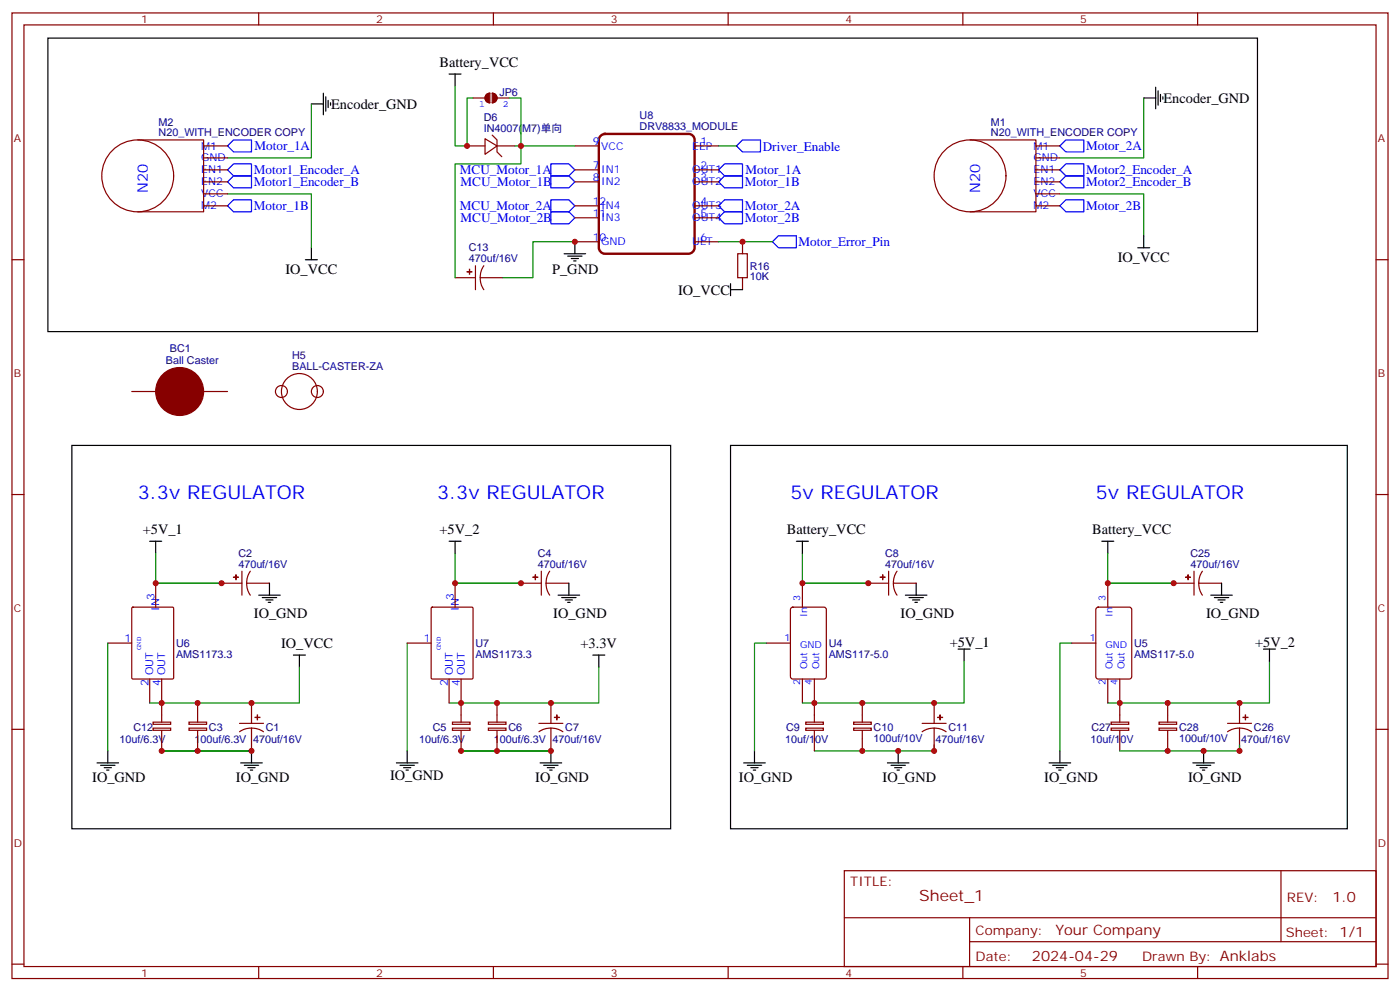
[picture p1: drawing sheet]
<svg xmlns="http://www.w3.org/2000/svg" width="412mm" height="292mm" viewBox="0 0 412 292" stroke-linecap="round" stroke-linejoin="round" font-family="sans-serif">
<g fill="none" stroke="#870000" stroke-width=".35">
<path d="M3.5 3.8h405.4v284.3h-405.4zM7.1 7.3h398.2v277.3h-398.2zM76.2 3.8v3.5M145.3 3.8v3.5M214.5 3.8v3.5M283.6 3.8v3.5M352.8 3.8v3.5M139.3 28.9h3.6M143.5 27.7l.8-.3v2.9a1.41 1.41 0 0 1-1.4-1 1.41 1.41 0 0 1 .6-1.6zM145 39.8l1.4 1.4v3.5l1.4 1.4M145 27.4a1.41 1.41 0 0 1 1.4 1.5 1.41 1.41 0 0 1-1.4 1.4zM146.4 28.9h3.5"/>
<path d="M40.6 41.2h19.4v21.2h-19.4M60 43h7M60 50h7M60 53.6h7M60 46.5h7M60 57.1h7M137.6 43h5.3M142.9 40.9l3.5 2.1-3.5 2.4zM146.4 43h5.3M169.3 43h7.1M169.3 50h7.1M169.3 53.6h7.1"/>
<path d="M204.6 43h7.1M204.6 50h7.1M204.6 53.6h7.1M285.8 41.2h19.4v21.2h-19.4M305.2 43h7M305.2 50h7M305.2 53.6h7M305.2 46.5h7M305.2 57.1h7M3.5 76.5h3.6M60 60.6h7M140.1 78.2v7.1"/>
<path d="M142.5 78.2l-.8 1.7-.2 1.9M169.3 60.6h7.1M169.3 64.1h7.1M169.3 71.2h7.1M204.6 60.6h7.1M204.6 64.1h7.1M204.6 71.2h7.1M217.3 74.7h2.8v7.1h-2.8zM218.7 71.2v3.5M305.2 60.6h7M405.3 76.5h3.6M134.1 81.8h6"/>
<path d="M141.5 81.8l.2 1.8 .8 1.7M141.5 81.8h6.7M218.7 81.8v3.5M38.8 115.3h7.1M60 115.3h7M3.5 145.6h3.6M405.3 145.6h3.6M38.9 179l.3-.2h11.6l.3 .2 .1 20.6-.2 .3-11.8 .1-.3-.2zM45.9 171.7v7.1M65.3 171.7h6M71.3 168.2v7.1M72.7 171.7l.2 1.9 .8 1.7"/>
<path d="M72.7 171.7h6.7M73.7 168.2l-.8 1.7-.2 1.8M127.1 179l.3-.2h11.6l.3 .2v20.6l-.1 .3-11.8 .1-.4-.2zM134.1 171.7v7.1M153.5 171.7h6M159.5 168.2v7.1M160.9 171.7l.2 1.9 .8 1.7M160.9 171.7h6.7M161.9 168.2l-.8 1.7-.2 1.8M233.1 179l.4-.2h9.2l.7 .4v20l-.4 .7-9.5 .1-.6-.5-.1-20zM236.4 171.7v7.1M255.8 171.7h6"/>
<path d="M261.8 168.2v7.1M263.2 171.7l.2 1.9 .8 1.7M263.2 171.7h6.7M264.2 168.2l-.8 1.7-.2 1.8M323 179l.5-.2h9.2l.6 .4 .1 20-.5 .7-9.4 .1-.7-.5v-20zM326.3 171.7v7.1M345.7 171.7h6M351.7 168.2v7.1M353.1 171.7l.3 1.9 .8 1.7M353.1 171.7h6.7M354.2 168.2l-.8 1.7-.3 1.8M31.7 189.4h7.1"/>
<path d="M44.1 200v7M47.6 200v12.7M119.9 189.4h7.1M132.3 200v7M135.8 200v12.7M225.8 189.4h7M236.4 200v7M239.9 200v12.7M315.7 189.4h7.1M326.3 200v7M329.8 200v12.7M3.5 214.8h3.6"/>
<path d="M45.1 214.4h5.2v.7h-5.2zM45.1 212.7h5.2v.6h-5.2zM47.6 215.1v6M55.7 214.4h5.2v.7h-5.2zM55.7 212.7h5.2v.6h-5.2zM58.2 207v5.7M58.2 215.1v6M70.6 213h7M74.1 214.4l-1.9 .3-1.6 .8M74.1 214.4l1.8 .3 1.7 .8M74.1 207v6M74.1 214.4v6.7"/>
<path d="M133.3 214.4h5.2v.7h-5.2zM133.3 212.7h5.2v.6h-5.2zM135.8 215.1v6M143.9 214.4h5.1v.7h-5.1zM143.9 212.7h5.1v.6h-5.1zM146.4 207v5.7M146.4 215.1v6M158.7 213h7.1M162.3 214.4l-1.9 .3-1.7 .8M162.3 214.4l1.8 .3 1.7 .8M162.3 207v6M162.3 214.4v6.7"/>
<path d="M237.3 214.4h5.2v.7h-5.2zM237.3 212.7h5.2v.6h-5.2zM239.9 215.1v6M251.5 214.4h5.1v.7h-5.1zM251.5 212.7h5.1v.6h-5.1zM254 207v5.7M254 215.1v6M271.6 213h7.1M275.2 214.4l-1.9 .3-1.7 .8M275.2 214.4l1.8 .3 1.7 .8M275.2 207v6M275.2 214.4v6.7"/>
<path d="M327.3 214.4h5.2v.7h-5.2zM327.3 212.7h5.2v.6h-5.2zM329.8 215.1v6M341.4 214.4h5.2v.7h-5.2zM341.4 212.7h5.2v.6h-5.2zM344 207v5.7M344 215.1v6M361.6 213h7.1M365.1 214.4l-1.8 .3-1.7 .8M365.1 214.4l1.9 .3 1.7 .8M365.1 207v6M365.1 214.4v6.7"/>
<path d="M405.3 214.8h3.6M248.7 256.4h156.6v28.2h-156.6zM377.3 256.4v20.9M248.7 270.2h156.5M285.6 277.3h119.6M285.6 270.2v14.2M3.5 283.9h3.6M76.2 284.6v3.5M145.3 284.6v3.5M214.5 284.6v3.5M283.6 284.6v3.5M352.8 284.6v3.5"/>
<path d="M405.3 283.9h3.6"/>
<circle cx="40.6" cy="51.8" r="10.6"/>
<circle cx="285.7" cy="51.8" r="10.6"/>
<circle cx="82.9" cy="115.3" r="1.76"/>
<circle cx="88.2" cy="115.3" r="5.3"/>
<circle cx="93.5" cy="115.3" r="1.76"/>
</g>
<g fill="none" stroke="#00f" stroke-width=".35">
<path d="M67 43l1.8-1.8h5.3v3.5h-5.3zM67 53.6l1.8-1.8h5.3v3.5h-5.3zM67 50l1.8-1.7h5.3v3.5h-5.3zM162.3 48.3h5.3l1.7 1.7-1.7 1.8h-5.3zM162.3 51.8h5.3l1.7 1.8-1.7 1.7h-5.3zM162.3 58.8h5.3l1.7 1.8-1.7 1.8h-5.3zM211.7 50l1.7-1.7h5.3v3.5h-5.3zM211.7 53.6l1.7-1.8h5.3v3.5h-5.3zM217 43l1.7-1.8h5.3v3.5h-5.3zM312.2 53.6l1.8-1.8h5.3v3.5h-5.3zM314 48.3h5.3v3.5h-5.3l-1.8-1.8zM314 58.8h5.3v3.6h-5.3l-1.8-1.8z"/>
<path d="M314 41.2h5.3v3.5h-5.3l-1.8-1.7zM67 60.6l1.8-1.8h5.3v3.6h-5.3zM162.3 62.4h5.3l1.7 1.7-1.7 1.8h-5.3zM211.7 60.6l1.7-1.8h5.3v3.6h-5.3zM211.7 64.1l1.7-1.7h5.3v3.5h-5.3zM227.5 71.2l1.8-1.8h5.3v3.6h-5.3z"/>
</g>
<g fill="none" stroke="#000" stroke-width=".35">
<path d="M14.1 11.2h356.3v86.4h-356.3zM91.7 30.6h3.5M95.2 27.4v6.4M96 28.5v4.2M96.7 29.6v2.1M97.4 30.3v.7M132.3 21.8h3.5M134.1 21.8v3.5M336.9 28.9h3.5M340.4 25.7v6.3M341.1 26.7v4.3M341.8 27.8v2.1"/>
<path d="M342.5 28.5v.7M90 76.5h3.5M91.7 73v3.5M166.2 74.7h6.3M167.2 75.4h4.2M168.3 76.1h2.1M169 76.8h.7M169.3 71.2v3.5M335.1 73h3.6M336.9 69.4v3.6M215.2 85.3h3.5M215.2 83.5v3.6"/>
<path d="M21.2 131.2h176.4v112.9h-176.4zM215.2 131.2h181.7v112.9h-181.7zM44.1 159.4h3.5M45.9 159.4v3.5M132.3 159.4h3.5M134.1 159.4v3.5M234.6 159.4h3.5M236.4 159.4v3.5M324.6 159.4h3.5M326.3 159.4v3.5M76.2 175.3h6.3M77.3 176h4.2"/>
<path d="M78.3 176.7h2.1M79 177.4h.7M79.4 171.7v3.6M164.4 175.3h6.3M165.5 176h4.2M166.5 176.7h2.1M167.2 177.4h.7M167.6 171.7v3.6M266.7 175.3h6.3M267.8 176h4.2M268.8 176.7h2.1M269.5 177.4h.7"/>
<path d="M269.9 171.7v3.6M356.7 175.3h6.3M357.7 176h4.2M358.8 176.7h2.1M359.5 177.4h.7M359.8 171.7v3.6M86.4 192.9h3.6M88.2 192.9v3.5M174.6 192.9h3.6M176.4 192.9v3.5M282.2 191.1h3.6M284 191.1v3.6"/>
<path d="M372.2 191.1h3.5M373.9 191.1v3.6M28.6 224.6h6.3M29.6 225.4h4.3M30.7 226.1h2.1M31.4 226.8h.7M31.7 221.1v3.5M70.9 224.6h6.4M72 225.4h4.2M73 226.1h2.1M73.7 226.8h.7M74.1 221.1v3.5"/>
<path d="M116.8 224.6h6.3M117.8 225.4h4.3M118.9 226.1h2.1M119.6 226.8h.7M119.9 221.1v3.5M159.1 224.6h6.4M160.2 225.4h4.2M161.2 226.1h2.1M161.9 226.8h.7M162.3 221.1v3.5M219.1 224.6h6.3M220.1 225.4h4.3"/>
<path d="M221.2 226.1h2.1M221.9 226.8h.7M222.2 221.1v3.5M261.4 224.6h6.4M262.5 225.4h4.2M263.5 226.1h2.1M264.2 226.8h.7M264.6 221.1v3.5M309 224.6h6.4M310.1 225.4h4.2M311.1 226.1h2.2M311.9 226.8h.7"/>
<path d="M312.2 221.1v3.5M351.4 224.6h6.3M352.4 225.4h4.3M353.5 226.1h2.1M354.2 226.8h.7M354.5 221.1v3.5"/>
</g>
<g fill="none" stroke="#008700" stroke-width=".35">
<path d="M91.7 30.6v15.9h-24.7M134.1 25.3v17.7h3.5v-14.1h1.7M149.9 28.9h3.6v19.4h-19.4v33.5M336.9 28.9v17.6h-24.7M67 57.1h24.7v15.9M151.7 43h17.6M211.7 43h5.3M312.2 57.1h24.7v12.3M169.3 71.2h-12.3v10.6h-8.8M211.7 71.2h15.8M45.9 162.9v8.8h19.4h-19.4M134.1 162.9v8.8h19.4h-19.4"/>
<path d="M236.4 162.9v8.8h19.4h-19.4M326.3 162.9v8.8h19.4h-19.4M31.7 189.4v31.7M88.2 196.4v10.6h-44.1M119.9 189.4v31.7M176.4 196.4v10.6h-44.1M225.8 189.4h-3.6v31.7M284 194.7v12.3h-47.6M315.7 189.4h-3.5v31.7M373.9 194.7v12.3h-47.6M275.2 219.4v1.7h-35.3M365.1 219.4v1.7h-35.3"/>
<path d="M47.6 221.1h26.5M135.8 221.1h26.5"/>
</g>
<g fill="#870000" stroke="#870000" stroke-width=".35">
<path d="M276.2 211.2l1.4 .1z"/>
<path d="M276.9 210.5v1.4z"/>
<path d="M260 169.3v1.4z"/>
<path d="M259.3 170h1.4z"/>
<path d="M157.7 169.3v1.4z"/>
<path d="M157 170h1.4z"/>
<path d="M163.3 211.2l1.4 .1z"/>
<path d="M164 210.5v1.4z"/>
<path d="M75.1 211.2l1.5 .1z"/>
<path d="M75.8 210.5v1.4z"/>
<path d="M69.5 169.3v1.4z"/>
<path d="M68.8 170h1.4z"/>
<path d="M350 169.3v1.4z"/>
<path d="M349.2 170h1.5z"/>
<path d="M366.2 211.2l1.4 .1z"/>
<path d="M366.9 210.5v1.4z"/>
<path d="M143.5 27.7l.8-.3v2.9a1.41 1.41 0 0 1-1.4-1 1.41 1.41 0 0 1 .6-1.6z"/>
<path d="M145 27.4a1.41 1.41 0 0 1 1.4 1.5 1.41 1.41 0 0 1-1.4 1.4z"/>
<path d="M138.3 79.3v1.4z"/>
<path d="M137.6 80h1.4z"/>
<circle cx="52.9" cy="115.3" r="7.1"/>
</g>
<path d="M177 40l1.2-.6h24.6a1.76 1.76 0 0 1 1.8 1.8v31.8a1.89 1.89 0 0 1-1.8 1.7h-24.6a1.89 1.89 0 0 1-1.8-1.7v-31.8z" fill="none" stroke="#870000" stroke-width=".71"/>
<g fill="#c00">
<circle cx="264.6" cy="221.1" r=".88"/>
<circle cx="254" cy="221.1" r=".88"/>
<circle cx="254" cy="207" r=".88"/>
<circle cx="275.2" cy="221.1" r=".88"/>
<circle cx="275.2" cy="207" r=".88"/>
<circle cx="135.8" cy="221.1" r=".88"/>
<circle cx="146.4" cy="221.1" r=".88"/>
<circle cx="162.3" cy="221.1" r=".88"/>
<circle cx="239.9" cy="207" r=".88"/>
<circle cx="236.4" cy="171.7" r=".88"/>
<circle cx="255.8" cy="171.7" r=".88"/>
<circle cx="153.5" cy="171.7" r=".88"/>
<circle cx="45.9" cy="171.7" r=".88"/>
<circle cx="47.6" cy="207" r=".88"/>
<circle cx="65.3" cy="171.7" r=".88"/>
<circle cx="74.1" cy="221.1" r=".88"/>
<circle cx="58.2" cy="221.1" r=".88"/>
<circle cx="47.6" cy="221.1" r=".88"/>
<circle cx="74.1" cy="207" r=".88"/>
<circle cx="58.2" cy="207" r=".88"/>
<circle cx="345.7" cy="171.7" r=".88"/>
<circle cx="326.3" cy="171.7" r=".88"/>
<circle cx="329.8" cy="207" r=".88"/>
<circle cx="365.1" cy="207" r=".88"/>
<circle cx="365.1" cy="221.1" r=".88"/>
<circle cx="344" cy="207" r=".88"/>
<circle cx="344" cy="221.1" r=".88"/>
<circle cx="354.5" cy="221.1" r=".88"/>
<circle cx="162.3" cy="207" r=".88"/>
<circle cx="146.4" cy="207" r=".88"/>
<circle cx="135.8" cy="207" r=".88"/>
<circle cx="134.1" cy="171.7" r=".88"/>
<circle cx="218.7" cy="71.2" r=".88"/>
<circle cx="137.6" cy="43" r=".88"/>
<circle cx="153.5" cy="43" r=".88"/>
<circle cx="169.3" cy="71.2" r=".88"/>
</g>
<g font-size="5.6" fill="#00f">
<text x="40.6" y="147">3.3v REGULATOR</text>
<text x="128.8" y="147">3.3v REGULATOR</text>
<text x="232.8" y="147">5v REGULATOR</text>
<text x="322.8" y="147">5v REGULATOR</text>
</g>
<text font-size="4.6" fill="#800" x="270.8" y="265.4">Sheet_1</text>
<g font-size="4.2">
<text x="129.5" y="19.7">Battery_VCC</text>
<text x="97.5" y="32">Encoder_GND</text>
<text x="342.7" y="30.3">Encoder_GND</text>
<text x="329.3" y="77">IO_VCC</text>
<text x="84.1" y="80.5">IO_VCC</text>
<text x="162.6" y="80.8">P_GND</text>
<text x="199.7" y="86.7">IO_VCC</text>
<text x="42.1" y="157.3">+5V_1</text>
<text x="129.5" y="157.3">+5V_2</text>
<text x="231.8" y="157.3">Battery_VCC</text>
<text x="321.7" y="157.3">Battery_VCC</text>
<text x="74.8" y="181.9">IO_GND</text>
<text x="163" y="181.9">IO_GND</text>
<text x="265.3" y="181.9">IO_GND</text>
<text x="355.3" y="181.9">IO_GND</text>
<text x="82.8" y="190.9">IO_VCC</text>
<text x="171" y="190.9">+3.3V</text>
<text x="279.8" y="190.4">+5V_1</text>
<text x="369.7" y="190.4">+5V_2</text>
<text x="27.2" y="230.3">IO_GND</text>
<text x="69.5" y="230.3">IO_GND</text>
<text x="114.9" y="229.6">IO_GND</text>
<text x="157.7" y="230.3">IO_GND</text>
<text x="217.7" y="230.3">IO_GND</text>
<text x="260" y="230.3">IO_GND</text>
<text x="307.6" y="230.3">IO_GND</text>
<text x="350" y="230.3">IO_GND</text>
</g>
<g font-size="4.2" fill="#00f">
<text x="43.5" y="56.8" transform="rotate(-90 43.5 56.8)">N20</text>
<text x="288.7" y="56.8" transform="rotate(-90 288.7 56.8)">N20</text>
</g>
<g font-size="4.2" fill="#800">
<text x="392.5" y="265.7">1.0</text>
<text x="310.9" y="275.2">Your Company</text>
<text x="304" y="283">2024-04-29</text>
</g>
<g font-size="3.9" fill="#00f">
<text x="75" y="44.3">Motor_1A</text>
<text x="224.7" y="44.3">Driver_Enable</text>
<text x="320" y="44.3">Motor_2A</text>
<text x="74.8" y="51.4">Motor1_Encoder_A</text>
<text x="135.5" y="51.3">MCU_Motor_1A</text>
<text x="219.6" y="51.3">Motor_1A</text>
<text x="320" y="51.3">Motor2_Encoder_A</text>
<text x="74.8" y="54.9">Motor1_Encoder_B</text>
<text x="135.7" y="54.8">MCU_Motor_1B</text>
<text x="219.4" y="54.9">Motor_1B</text>
<text x="320" y="54.9">Motor2_Encoder_B</text>
<text x="74.8" y="61.9">Motor_1B</text>
<text x="135.5" y="61.9">MCU_Motor_2A</text>
<text x="135.7" y="65.4">MCU_Motor_2B</text>
<text x="219.4" y="62">Motor_2A</text>
<text x="219.4" y="65.5">Motor_2B</text>
<text x="320" y="61.9">Motor_2B</text>
<text x="235.2" y="72.6">Motor_Error_Pin</text>
</g>
<g font-size="3.9" fill="#800">
<text x="250.5" y="261">TITLE:</text>
<text x="379.1" y="265.7">REV:</text>
<text x="287.4" y="275.2">Company:</text>
<text x="378.7" y="275.8">Sheet: 1/1</text>
<text x="287.4" y="282.9">Date:</text>
<text x="336.4" y="282.9">Drawn By: Anklabs</text>
</g>
<g font-size="3.2" fill="#800">
<text x="41.6" y="6.8">1</text>
<text x="110.8" y="6.8">2</text>
<text x="179.9" y="6.8">3</text>
<text x="249.1" y="6.8">4</text>
<text x="318.2" y="6.8">5</text>
<text x="4.1" y="41.9">A</text>
<text x="405.9" y="41.9">A</text>
<text x="4.1" y="111.1">B</text>
<text x="405.9" y="111.1">B</text>
<text x="4.1" y="180.2">C</text>
<text x="405.9" y="180.2">C</text>
<text x="4.1" y="249.3">D</text>
<text x="405.9" y="249.3">D</text>
<text x="41.6" y="287.6">1</text>
<text x="110.8" y="287.6">2</text>
<text x="179.9" y="287.6">3</text>
<text x="249.1" y="287.6">4</text>
<text x="318.2" y="287.6">5</text>
</g>
<g font-size="3.2" fill="#000080">
<text x="147.1" y="28.2">JP6</text>
<text x="142.5" y="35.6">D6</text>
<text x="188.4" y="35.2">U8</text>
<text x="46.7" y="40.1">N20_WITH_ENCODER COPY</text>
<text x="46.7" y="37">M2</text>
<text x="142.5" y="38.7">IN4007(M7)单向</text>
<text x="188.4" y="38.3">DRV8833_MODULE</text>
<text x="291.9" y="40.1">N20_WITH_ENCODER COPY</text>
<text x="291.9" y="37">M1</text>
<text x="138.1" y="77.2">470uf/16V</text>
<text x="138.1" y="74">C13</text>
<text x="220.8" y="82.6">10K</text>
<text x="220.8" y="79.4">R16</text>
<text x="48.9" y="107.2">Ball Caster</text>
<text x="50.1" y="103.5">BC1</text>
<text x="86.1" y="105.8">H5</text>
<text x="86.1" y="108.9">BALL-CASTER-ZA</text>
<text x="70.2" y="167.1">470uf/16V</text>
<text x="70.2" y="164">C2</text>
<text x="158.4" y="167.1">470uf/16V</text>
<text x="158.4" y="164">C4</text>
<text x="260.7" y="167.1">470uf/16V</text>
<text x="260.7" y="164">C8</text>
<text x="350.7" y="167.1">470uf/16V</text>
<text x="350.7" y="164">C25</text>
<text x="51.9" y="190.5">U6</text>
<text x="140.1" y="190.5">U7</text>
<text x="244.1" y="190.6">U4</text>
<text x="334.1" y="190.6">U5</text>
<text x="51.9" y="193.7">AMS1173.3</text>
<text x="140.1" y="193.7">AMS1173.3</text>
<text x="244.1" y="193.7">AMS117-5.0</text>
<text x="334.1" y="193.7">AMS117-5.0</text>
<text x="39.3" y="215.2">C12</text>
<text x="61.6" y="215.2">C3</text>
<text x="78.3" y="215.2">C1</text>
<text x="127.5" y="215.2">C5</text>
<text x="149.8" y="215.2">C6</text>
<text x="166.5" y="215.2">C7</text>
<text x="231.6" y="215.2">C9</text>
<text x="257.4" y="215.2">C10</text>
<text x="279.4" y="215.2">C11</text>
<text x="321.5" y="215.2">C27</text>
<text x="347.3" y="215.2">C28</text>
<text x="369.4" y="215.2">C26</text>
<text x="35.2" y="218.7">10uf/6.3V</text>
<text x="57.3" y="218.7">100uf/6.3V</text>
<text x="74.5" y="218.8">470uf/16V</text>
<text x="123.4" y="218.7">10uf/6.3V</text>
<text x="145.5" y="218.7">100uf/6.3V</text>
<text x="162.7" y="218.8">470uf/16V</text>
<text x="231.3" y="218.7">10uf/10V</text>
<text x="257.4" y="218.4">100uf/10V</text>
<text x="275.6" y="218.8">470uf/16V</text>
<text x="321.2" y="218.7">10uf/10V</text>
<text x="347.3" y="218.4">100uf/10V</text>
<text x="365.6" y="218.8">470uf/16V</text>
</g>
<g font-size="3.2" fill="#00f">
<text x="59.3" y="44">M1</text>
<text x="59.3" y="47.6">GND</text>
<text x="174.6" y="42.6">9</text>
<text x="177.1" y="44">VCC</text>
<text x="203.9" y="44">EEP</text>
<text x="206.4" y="42.6">1</text>
<text x="304.4" y="44">M1</text>
<text x="304.4" y="47.6">GND</text>
<text x="59.3" y="51.1">EN1</text>
<text x="174.6" y="49.7">7</text>
<text x="174.6" y="53.2">8</text>
<text x="177.1" y="51.1">IN1</text>
<text x="203.9" y="51.1">OUT1</text>
<text x="206.4" y="49.7">2</text>
<text x="206.4" y="53.2">3</text>
<text x="304.4" y="51.1">EN1</text>
<text x="59.3" y="54.6">EN2</text>
<text x="59.3" y="58.1">VCC</text>
<text x="177.1" y="54.6">IN2</text>
<text x="203.9" y="54.6">OUT2</text>
<text x="304.4" y="54.6">EN2</text>
<text x="304.4" y="58.1">VCC</text>
<text x="59.3" y="61.7">M2</text>
<text x="174.6" y="63.8">11</text>
<text x="174.6" y="60.3">12</text>
<text x="177.1" y="65.2">IN3</text>
<text x="177.1" y="61.7">IN4</text>
<text x="203.9" y="61.7">OUT3</text>
<text x="203.9" y="65.2">OUT4</text>
<text x="206.4" y="60.3">4</text>
<text x="206.4" y="63.8">5</text>
<text x="304.4" y="61.7">M2</text>
<text x="174.6" y="70.8">10</text>
<text x="206.4" y="70.8">6</text>
<text x="177.1" y="72.2">GND</text>
<text x="203.9" y="72.2">ULT</text>
<text x="45.5" y="176.7" transform="rotate(-90 45.5 176.7)">3</text>
<text x="46.9" y="179.8" transform="rotate(-90 46.9 179.8)">IN</text>
<text x="133.7" y="176.7" transform="rotate(-90 133.7 176.7)">3</text>
<text x="135.1" y="179.8" transform="rotate(-90 135.1 179.8)">IN</text>
<text x="36.7" y="189">1</text>
<text x="124.9" y="189">1</text>
<text x="43.7" y="202.1" transform="rotate(-90 43.7 202.1)">2</text>
<text x="45.2" y="198.9" transform="rotate(-90 45.2 198.9)">OUT</text>
<text x="47.3" y="202.1" transform="rotate(-90 47.3 202.1)">4</text>
<text x="48.7" y="198.9" transform="rotate(-90 48.7 198.9)">OUT</text>
<text x="131.9" y="202.1" transform="rotate(-90 131.9 202.1)">2</text>
<text x="133.3" y="198.9" transform="rotate(-90 133.3 198.9)">OUT</text>
<text x="135.5" y="202.1" transform="rotate(-90 135.5 202.1)">4</text>
<text x="136.9" y="198.9" transform="rotate(-90 136.9 198.9)">OUT</text>
</g>
<g font-size="2.8" fill="#00f">
<text x="141.1" y="31.5">1</text>
<text x="148.2" y="31.5">2</text>
<text x="235.7" y="177" transform="rotate(-90 235.7 177)">3</text>
<text x="325.6" y="177" transform="rotate(-90 325.6 177)">3</text>
<text x="237.8" y="181.6" transform="rotate(-90 237.8 181.6)">In</text>
<text x="327.7" y="181.6" transform="rotate(-90 327.7 181.6)">In</text>
<text x="231.1" y="188.7">1</text>
<text x="235.7" y="190.8">GND</text>
<text x="321" y="188.7">1</text>
<text x="325.6" y="190.8">GND</text>
<text x="237.8" y="197.1" transform="rotate(-90 237.8 197.1)">Out</text>
<text x="241.3" y="197.1" transform="rotate(-90 241.3 197.1)">Out</text>
<text x="327.7" y="197.1" transform="rotate(-90 327.7 197.1)">Out</text>
<text x="331.3" y="197.1" transform="rotate(-90 331.3 197.1)">Out</text>
<text x="235.7" y="201.7" transform="rotate(-90 235.7 201.7)">2</text>
<text x="239.2" y="201.7" transform="rotate(-90 239.2 201.7)">4</text>
<text x="325.6" y="201.7" transform="rotate(-90 325.6 201.7)">2</text>
<text x="329.1" y="201.7" transform="rotate(-90 329.1 201.7)">4</text>
</g>
<g font-size="1.8" fill="#00f">
<text x="41.6" y="191.4" transform="rotate(-90 41.6 191.4)">GND</text>
<text x="129.8" y="191.4" transform="rotate(-90 129.8 191.4)">GND</text>
</g>
</svg>
